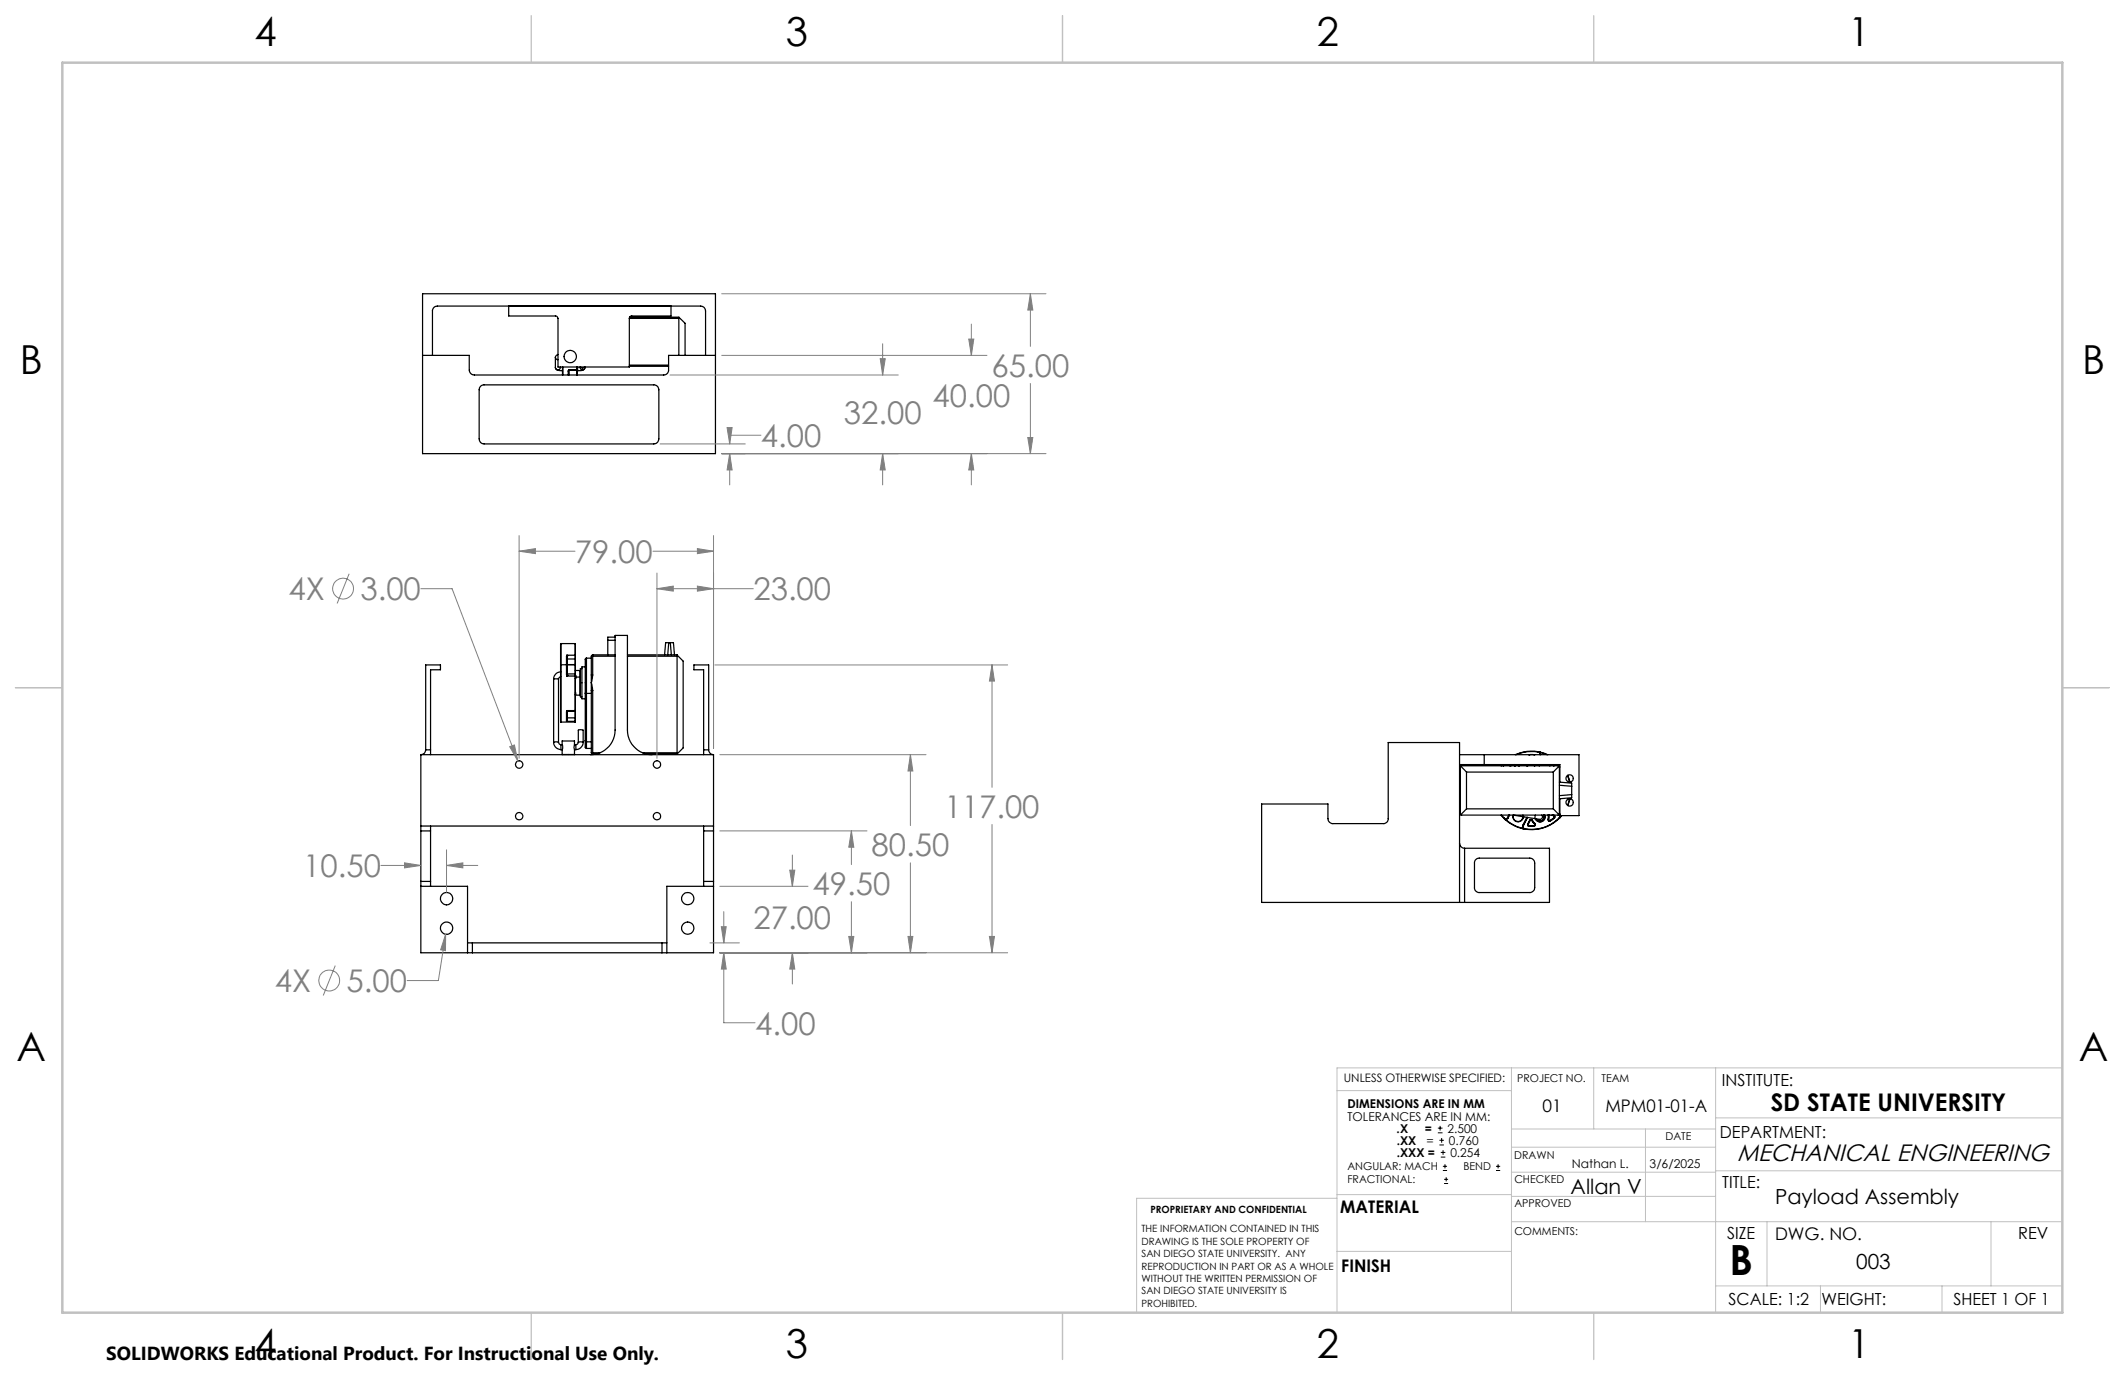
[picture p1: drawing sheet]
<svg xmlns="http://www.w3.org/2000/svg" width="432mm" height="279mm" viewBox="0 0 432 279" stroke-linecap="round" stroke-linejoin="round" font-family="sans-serif">
<g fill="none" stroke="#000" stroke-width=".25">
<path d="M85.9 59.7h59.5v32.5h-59.5zM85.9 72.2h9.5v3a1.02 1.02 0 0 0 1 1h38.5a.96 .96 0 0 0 1-1v-3h9.5M87.9 72.2v-9a.96 .96 0 0 1 1-1h53.5a.96 .96 0 0 1 1 1v9M97.6 78.5l.6-.3h34.7a1.02 1.02 0 0 1 1 1v10a1.02 1.02 0 0 1-1 1h-34.5a.97 .97 0 0 1-1-1v-10zM103.4 62.2v2h9.6l.3 .2 .1 .3v9.9h14.5v-9.9M112.9 74.7a.92 .92 0 0 0 1.2 .6l.2 .1M112.9 72.6l.1 .4 .4 .1M112.9 72.6v2.1M113.4 72l-.4 .3-.1 .3M113.9 74.6a.52 .52 0 0 1-.5 .6 .52 .52 0 0 1-.5-.5M114.3 74.6v1.6M114.4 74.6v1.6"/>
<path d="M115.5 75.4v.8M115.5 75.3v.1M115.5 75.3v.9M115.6 75.2l-.1 .1M115.6 75.1l-.1 .3M115.6 75.1v.1M115.6 75.1l-.1 .2M115.6 75.2h1.6M115.6 75.1h1.6M115.6 75.2v1M117.2 75.1v.1M117.2 75.2h.1"/>
<path d="M117.2 74.6v.5M117.2 75.2v1M117.3 75.2h-.1M117.3 75.1h-.1M117.3 75.1l-.1 .1M117.3 75.1h.1M117.3 75.1v.1M117.3 75.4h.1M117.3 74.6v.5M117.3 75.2v1M117.4 74.6v.7M117.4 75.3v.1"/>
<path d="M117.9 74.6a.52 .52 0 0 0 .4 .6 .52 .52 0 0 0 .6-.5M118 74.6l.4 .2 .4-.2M118.9 74.7a1.04 1.04 0 0 1-1.4 .6l-.1 .1M118.9 74.6v.1M127.9 74.4h8M127.9 74.2h8M127.9 64.7h10M127.9 64.5h10.1M136.3 62.2v2h-8l-.3 .2-.1 .3M137.9 64.7v7.5M138 64.5l-.1 .2M138 64.5l1.2 1.2v6.5"/>
<path d="M112.5 138h1M112.5 138v12.8M113.5 138v12.8M113.9 135.1l.1 11.6M113.9 136.5a1.44 1.44 0 0 0-1.4 1.5M113.9 137.5l-.2 .2-.2 .3M114 130.8l-.1 4.3M114 135.1h-.1M114 135.1v11.6M114 130.8v4.3M114 130.8h2.9M114 135.1h1.1"/>
<path d="M115.1 135.1v1.9M115.1 137l.1 .4M115.1 137h.1M115.1 135.1h.1M115.1 133.4v1.7M115.1 133.4h.1M115.2 136.9h.1M115.2 135.1v1.9M115.2 133.4v1.7M115.2 137v.2M115.2 137.2v.2M115.2 137.2h.1"/>
<path d="M115.2 133.1l-.1 .3M115.2 133.2v.7M115.2 133.9v.1M115.2 133.2h.1M115.2 133.1v.1M115.2 135v.1M115.2 135.1h.1M115.2 136.9v.3M115.2 136.9h1.7M115.2 137.4h1.7M115.2 135.1h1.7M115.2 133.9v3"/>
<path d="M115.2 133.1h1.7M115.2 133.2v.2M115.2 133.9h1.7M115.2 135h1.7M116.9 136.9v.1M116.9 130.8v2.4M116.9 137.4v7M116.9 137.4h.1M116.9 133.1v.8M116.9 133.1v.1M116.9 135v.1M116.9 136.9v.5"/>
<path d="M116.9 130.8v2.3M116.9 135h.1M116.9 137v.4M116.9 133.9h.1M116.9 133.2v.7M116.9 137.3h.1M116.9 137.2l.1 .1M116.9 133.9v3.1M116.9 136.2h1M117 137.6l-.1 .3M117 137.3v.3M117 137.6h.9"/>
<path d="M117.9 136.2v.1M117.9 137.6h.1M117.9 137.6v3.7M117.9 136.2v1.4M118.3 135.9h-.4v5.7h.4M118.9 135.5h-.6v6.5h.6M119.2 133.7l-.3 .2v7M119.2 133.7v7.2M119.2 133.7h1M120.2 138.7l.2 1.6M120.2 137.2v1.5M120.2 138.7v1.6"/>
<path d="M120.2 137.2h.2M120.2 133.4h.2M120.2 133.4v3.8M120.4 137.2l-.2 1.5M120.4 133.1v.3M120.4 133.1l-.2 .3M120.4 133.4v3.8M120.4 133.1h4.6M120.4 133.4h4.6M123.5 130.1h1.5M123.5 130.1v3M125 129.5h-1.5v.6"/>
<path d="M127.5 133.1h10.1l.1 .1M127.5 133.4h10.1M135.9 130.6h-.6l-.3 2.5M135.9 130.6l-.2 2.5M135.9 130.6h.3M136.2 130.6h.6l.3 2.5M136.2 130.6l.2 2.5M137.6 133.4v19.6M137.7 133.2l-.1 .2M137.7 133.2l1.1 1.1v17.7l-1.1 1.1M85.5 153.4h59.5M85.5 153.4v14.5"/>
<path d="M86.5 152.4a.96 .96 0 0 1-1 1M86.5 152.4h1M86.5 152.4v-17.3h3v1h-2v16.3M87.5 152.4v1M112.5 150.8a1.49 1.49 0 0 0 1.5 1.5M112.5 150.8l.4-.1 .6 .1M113.5 150.8l.1 .4 .4 .1M114 151.3h.2v-.7h2.5v.7M114 151.3v1M114 146.7h2.9M114 152.3h.2M114.2 153.3h2.5"/>
<path d="M114.2 152.3v1.1M114.3 151.3l-.1 1M115.1 144.7v1.8M115.1 146.5l.1 .1M115.2 144.6l-.1 .1M115.2 144.6v1.9M115.2 146.5h-.1M115.2 145.8v.1M115.2 146.5v.1M115.2 144.5v.1M115.2 144.4l-.1 .3M115.2 144.4v.2"/>
<path d="M115.2 145.9v.7M115.2 144.4v.1M115.2 144.5h1.7M115.2 144.4h1.7M115.2 146.6h1.7M115.2 144.5v1.4M115.2 145.9h1.7M116.7 151.3l-.1 .6 .1 .4M116.7 151.3h.3M116.7 152.3h.3M116.7 152.3v1.1M116.9 144.4h.1"/>
<path d="M116.9 145.9v.7M116.9 145.9h.1M116.9 146.6h.1M116.9 146.6v.1M116.9 144.4v.1M116.9 144.5h.1M116.9 146.5v.2M116.9 140.8v.3M116.9 145.9v.6M116.9 144.5v1.4M116.9 141.3h1M117 151.3v1"/>
<path d="M117.5 150.8l-.2 .4-.3 .1M117.5 150.8v-2.5h.4l.6 .1v2.4M117.5 150.8l.4-.1 .6 .1M117.9 141.2v.1M118.5 150.8a1.54 1.54 0 0 1-1.5 1.5M118.9 150.5v1.4l.3 .2M118.9 140.9h.3M118.9 150.5l.3 .2M118.9 140.9v9.6M119.2 150.7v1.4M119.2 152.1h1M119.2 140.9h1"/>
<path d="M119.2 150.7h1M119.2 140.9v9.8M120 153.4a5 5 0 0 0 5-5.1v-19.2h2.5v19.2a5 5 0 0 0 5 5.1M120.2 140.3h.2M120.2 153h.2M120.2 153l.2 .2M120.2 140.3v12.7M120.4 153v.2M120.4 140.3v12.7M120.4 153.2h.8M120.4 153h1.5M130.6 153h7"/>
<path d="M137.6 153l.1 .1M137.7 153.1l-6.4 .1M143 152.4v1M143 152.4h1M143 152.4v-16.3h-2v-1h3v17.3M144 152.4a.96 .96 0 0 0 1 1M145 153.4v14.5M296.6 155.4h5M296.6 153.4h5M296.6 155.9h.1M296.7 155.9v9.5M296.8 155.7l-.1 .2"/>
<path d="M296.8 155.7h20M296.8 155.7l1.2 1.2M298 156.9v7.5M298 156.9h17.6M301.6 153.4h19.3v12.3h-3.9M301.6 153.4v2M301.6 155.4h15.4v3.5M305.1 155.6l.2-.2 .1 .2M305.2 155.4l-.2 .2M305.4 155.4l.1 .2M305.5 155.4v.2M306.5 155.4l.1 .1"/>
<path d="M306.6 155.5h.1M306.6 155.4h.1M306.6 155.5l.4 .1M306.6 155.5l.2 .1M306.7 155.4l-.1 .1M306.7 155.4l.4 .2M307.7 155.4v.2M307.7 155.4l.1 .2M307.7 155.6h.1M307.8 155.6h.1M307.8 155.6h-.1M307.8 155.4v.2"/>
<path d="M308.5 155.4v.2v-.2M308.7 155.4l.1 .2M310.3 155.4l-.1 .2 .1-.2M310.4 155.4v.2M310.5 155.4l-.1 .2M310.7 153.4h1M310.7 153.4h.1M311.7 153.4h.1M311.9 155.4l-.2 .2M312 155.4l-.2 .2M312 155.4l-.1 .2M312.6 152.8l.3 .1 .1 .5"/>
<path d="M312.6 152.8h.1M312.6 152.8l-.8-.2a8.4 8.4 0 0 0-3.9 .8M312.6 152.8h.3M312.6 152.8h-2.3l-2.3 .6M312.6 152.8l.2 .2 .1 .4M312.7 152.8h.1M312.7 152.8l.2 .1M312.8 155.4l-.1 .2M312.8 155.4v.2M312.9 152.9l.2 .5M312.9 152.9l1.5 .5M312.9 152.8v.1"/>
<path d="M312.9 152.8l1.6 .6M315 155.4l-.1 .2M315 155.4v.2M315.6 156.9v7.5M315.8 155.4l-.1 .2M315.9 155.4l-.2 .2M315.9 155.4l-.1 .2M316.8 155.7l.1 .2M316.8 155.7l-1.2 1.2M316.9 158.9l2.5 .2v.7M316.9 155.9v9.5M316.9 159.6l2.5 .2"/>
<path d="M316.9 155.9h.1M318.5 157.6l.4 1.3M318.6 157.6l.4 1.3M319.4 159.8v1.7M85.5 167.9v.9M85.5 179.1v1M85.5 167.9h59.5M85.5 168.8v10.3M85.5 168.8h2M85.5 179.1h2M87.5 167.9v.9M87.5 179.1v1"/>
<path d="M87.5 168.8v10.3M143 167.9v.9M143 179.1v1M143 168.8h2M143 179.1h2M143 168.8v10.3M145 167.9v.9M145 179.1v1M145 168.8v10.3M256.4 163.4h13.4v3a1.02 1.02 0 0 0 1.1 1h10.2a.96 .96 0 0 0 1-1v-15.5h14.5v32.5h-40.2zM296.6 171.4a1.02 1.02 0 0 0 1 1M296.6 165.4h.1"/>
<path d="M296.7 165.4l.1 .2M296.8 165.6h20M297.6 172.4h17.3v11h-17.3M297.6 172.4v11M298 164.4l-1.2 1.2M298 164.4h17.6M299.9 174.7l.5-.3h10.4a1.02 1.02 0 0 1 1.1 1v5a1.02 1.02 0 0 1-1.1 1h-10.2a.96 .96 0 0 1-1-1v-5.2zM305 165.6l.6 .7M305.1 165.6l.5 .6M305.6 166.3l.1 .1M305.6 166.3l.3 .2M305.6 166.2l.2 .1"/>
<path d="M305.6 166.2v.1M305.7 166.4l.2 .1M305.8 166.3l-.1 .1M305.9 166.5a8.1 8.1 0 0 0 3.6 1.9M305.9 166.5h.1M305.9 166.5a7.9 7.9 0 0 0 3.6 1.8M306.4 166.1l-.3 .2h-.3M306.4 166.1v.1M306.4 166.2l-.4 .2h-.3M306.4 166.2h.1M306.5 166.2l-.3 .2-.3 .1M306.6 165.6l-.2 .5"/>
<path d="M306.7 165.6l-.3 .6M306.7 165.6l-.2 .6M307.6 165.6a.98 .98 0 0 0 .5 1.3 .98 .98 0 0 0 1.3-.5M309.4 166.4h.1M309.4 165.9l-1.9-.3a1.04 1.04 0 0 0 .6 1.3 1.04 1.04 0 0 0 1.3-.5M309.4 165.9l2.5 .4M309.4 167.7l.1 .6M309.4 167.7h.1M309.5 165.6l-.1 .3M309.5 167.7l.1 .1M309.5 167.7v.4l.2 .3M309.5 168.3v.1"/>
<path d="M309.5 168.4l.3 .1M309.5 166.1h.1M309.5 168.3l.2 .2M309.5 166.1l-.1 .3M309.6 167.8l-.1 .2 .2 .4M309.6 166.1l-.2 .3M309.6 166l-.1 .1M309.6 166v.1M309.7 168.4l.1 .1M309.7 168.4h.1M309.8 168.4v.1M310.3 166.1l-.9 1.6"/>
<path d="M310.3 166.1l-.8 1.6M310.4 166.1l-.8 1.7M310.4 167.4l.2 .5M310.4 167.4l.1 .1M310.5 167.5l.1 .3M310.5 167.5h.1M310.6 167.9h.1M310.6 167.5l.1 .2M310.6 167.8h.1M310.6 167.8v.1M310.7 167.9h1M310.7 167.8h1"/>
<path d="M310.7 167.8v.1M310.7 167.7v.1M310.7 167.7h1M310.8 166.7a.3 .3 0 0 1 .3-.2 .3 .3 0 0 1 .3 .2M310.9 166.7h.1M310.8 166.7l-.4 .7M310.9 166.7l.1-.2 .3 .2M310.9 166.7l-.4 .8M310.9 166.7l-.3 .8M311.2 166.7h-.3M311.2 166.7h.1M311.2 166.6v.1"/>
<path d="M311.3 166.7l.5 .7M311.3 166.7h.1M311.3 166.7l.6 .7M311.4 166.7l.5 .6M311.7 167.8v.1M311.7 167.7v.1M311.8 167.4l.1 .2-.2 .1M311.9 167.4l.1 .2-.3 .2M311.9 167.4h-.1M311.9 167.3a.32 .32 0 0 1 .1 .4 .32 .32 0 0 1-.3 .2M311.9 167.3v.1M312 166.4l.5 .5"/>
<path d="M312 165.6l-.1 .7M312.2 166.4l.4 .4M312.2 166.4l.4 .3M312.5 166.9h.1M312.6 166.7v.1M312.6 166.8l-.1 .1M313.3 165.6a.59 .59 0 0 1-.1 .8 .59 .59 0 0 1-.8 0l-.5-.1M313.7 165.6a.8 .8 0 0 1-.2 1 .8 .8 0 0 1-.9 .1M313.7 165.6a.85 .85 0 0 1-.2 1 .85 .85 0 0 1-.9 .2M313.8 165.6a.97 .97 0 0 1-.2 1.1 .97 .97 0 0 1-1.1 .2M313.9 165.6a1.03 1.03 0 0 1-.3 1.2 1.03 1.03 0 0 1-1.1 .1M314.6 165.7v.8"/>
<path d="M314.6 166.5l.1 .3M314.6 166.5h.1M314.6 165.6v.1M314.6 165.6h.1M314.6 165.6v.9M314.7 166.5v.2h.3M314.7 166.8h.3M314.7 165.6v.9M314.7 165.6h.1M314.7 166.8h.1M315 166.7v.1M315 166.8h.1"/>
<path d="M315.3 165.6l.4 .2M315.5 165.6l.3 .2M315.6 164.4l1.2 1.2M315.6 165.6l.2 .1M315.7 165.8l.1 .3M315.8 165.8l.1 .1-.1 .3M315.8 165.8h-.1M315.8 166.1l-.8 .6M315.8 166.1v.1M315.8 165.7l.2 .2-.1 .3M315.8 166.2l-.8 .6M315.8 166.2h.1"/>
<path d="M315.8 165.7v.1M315.9 166.2l-.9 .6M316.8 165.5a.43 .43 0 0 1 0 .7M316.8 166.2a7.8 7.8 0 0 1-7 2.2M316.8 165.5l.2 .1M316.8 166.2h.1M316.9 165.4l-.1 .2M316.9 165.4l.1 .1M316.9 165.4h.1M316.9 166.2a8.1 8.1 0 0 1-7.1 2.3M317 162.3v3.4M317 165.7l-.1 .5"/>
<path d="M317.1 165.9l-.2 .3M317.1 165.9h.1M317.1 165.7v.2M317.3 165.7l-.2 .2M318.8 162.3l-.2 .1M318.9 162.3l-.3 1.4M318.9 162.3l-.4 .2M318.9 162.3l-.4 1.4M319.4 161.5v.6l-2.5 .2M319.4 161.5l-2.5 .2M85.5 180.1v13.5h9.5M85.5 180.1h9.5v13.5"/>
<path d="M95 191.6h1M95 193.6h1M96 193.6h38.5M96 191.6v2M96 191.6h38.5M134.5 191.6h1M134.5 193.6h1M134.5 191.6v2M145 180.1v13.5h-9.5M145 180.1h-9.5v13.5M296.6 183.4h1"/>
<circle cx="115.9" cy="72.4" r="1.24"/>
<circle cx="105.5" cy="155.3" r=".75"/>
<circle cx="133.5" cy="155.3" r=".75"/>
<circle cx="318.9" cy="158.2" r=".74"/>
<circle cx="105.5" cy="165.9" r=".75"/>
<circle cx="133.5" cy="165.9" r=".75"/>
<circle cx="319" cy="163.1" r=".73"/>
<circle cx="90.8" cy="188.6" r="1.26"/>
<circle cx="90.8" cy="182.6" r="1.26"/>
<circle cx="139.8" cy="182.6" r="1.24"/>
<circle cx="139.8" cy="188.6" r="1.24"/>
</g>
<g fill="none" stroke="#808080" stroke-width=".2">
<path d="M146.6 59.7h65.9M209.4 59.7l.5 3.3h-1.1zM209.4 59.7v10.7M136.1 76.2h46.4M146.6 72.2h54M178.9 72.9h1l-.5 3.3zM179.4 69.9v6.3M196.8 68.9h1.1l-.5 3.3zM197.4 65.9v6.3M209.4 77.9v14.3M134.1 90.2h17.3M146.6 92.2h65.9"/>
<path d="M147.7 86.9h1.1l-.5 3.3zM148.3 92.2l.5 3.3h-1.1zM148.3 92.2v6.3M154.6 88.4h-6.3v1.8M179.4 92.2l.5 3.3h-1zM179.4 92.2v6.3M197.4 92.2l.5 3.3h-1.1zM197.4 92.2v6.3M208.8 88.9h1.1l-.5 3.3zM70.9 116.6l-2.4 6M85.5 119.6h6.4l13.3 35.1M105.5 112l3.3-.5v1z"/>
<path d="M105.5 108.8v45.3M105.5 112h11.3M132.7 112h12.3M133.5 119.6l3.3-.5v1zM133.5 116.5v37.6M133.5 119.6h19.6M141.7 111.5l3.3 .5-3.3 .5zM141.7 119.1l3.3 .5-3.3 .5zM145 108.8v43.3M145.3 135.1h59.5M201.6 135.1l.5 3.3h-1.1zM201.6 135.1v24.9"/>
<path d="M103.6 151.7l.9-.3 .7 3.3zM146.3 153.4h41.9M185 153.4l.5 3.3h-1zM185 153.4v14.3M77.4 175.9h8.1M82.2 175.3l3.3 .6-3.3 .5zM90.7 172.7v8.6M90.7 175.9h6.4M90.7 175.9l3.4-.6v1.1zM146.3 168.8h29.9M160.5 176.8h1l-.5 3.3zM161 173.7v6.4"/>
<path d="M173 168.8l.5 3.4h-1zM173 168.8v6.9M185 175.3v18.3M201.6 167.5v26.1M68.1 196.2l-2.4 6.1M90.6 189.8l-1.5 9.4h-6.4M90.6 189.8l-.1 3.4-1-.2zM144.3 191.6h5.9M146.3 193.6h58.5M146.3 180.1h17.9M146.6 188.3h1l-.5 3.3zM147.1 193.6l.5 3.3h-1z"/>
<path d="M147.1 193.6v14.2h6.3M147.1 185.2v6.4M161 193.6l.5 3.3h-1zM161 193.6v6.4M172.5 190.3h1l-.5 3.3zM173 183.2v10.4M184.5 190.3h1l-.5 3.3zM201 190.3h1.1l-.5 3.3z"/>
<circle cx="69.7" cy="119.6" r="2.1"/>
<circle cx="66.9" cy="199.2" r="2.11"/>
</g>
<g fill="none" stroke="#000" stroke-width=".2">
<path d="M292.2 230.2h.9M292.2 229.2h.9M292.5 232.7h.9M292.5 231.7h.9M292.6 228.8v.9M292.8 235.1h.9M292.8 234.2h.9M292.9 231.2v1M293.2 237.8h.8M293.2 237h.8M293.2 233.7v1M293.4 239.6h.9"/>
<path d="M293.6 236.6v.8M293.9 239.2v.9M304 237.8h.8M304 237h.8M304.4 236.6v.8M293.4 240.5h.9"/>
</g>
<g fill="none" stroke="#c0c0c0" stroke-width=".2">
<path d="M307.1 217v49.7M323.9 217v12.4M348.6 217v49.7M419.1 217h-147.4v49.7M271.7 221.6h35.4M307.1 229.4h41.5M307.1 233.1h41.5M307.1 238.2h41.5M334.4 229.4v18.8M348.6 227.2h70.5M348.6 237.9h70.5M271.7 242.7h35.4"/>
<path d="M271.7 254.3h35.4M271.7 243.5h-40.7v23.2M307.1 248.2h112M307.1 243.1h41.5M359.1 248.2v13.1M404.6 248.2v13.1M348.6 261.3h70.5M369.9 261.3v5.4M394.6 261.3v5.4"/>
</g>
<path d="M108 3.2v9.5M215.9 3.2v9.5M323.8 3.2v9.5M3.1 139.7h9.6M419.1 139.7h9.5M108 266.7v9.6M215.9 266.7v9.6M323.8 266.7v9.6" fill="none" stroke="#c0c0c0" stroke-width=".25"/>
<path d="M12.7 12.7h406.4v254h-406.4z" fill="none" stroke="#c0c0c0" stroke-width=".5"/>
<path d="M209.4 59.7l.5 3.3h-1.1zM208.8 88.9h1.1l-.5 3.3zM196.8 68.9h1.1l-.5 3.3zM197.4 92.2l.5 3.3h-1.1zM178.9 72.9h1l-.5 3.3zM179.4 92.2l.5 3.3h-1zM147.7 86.9h1.1l-.5 3.3zM148.3 92.2l.5 3.3h-1.1zM201.6 135.1l.5 3.3h-1.1zM201 190.3h1.1l-.5 3.3zM185 153.4l.5 3.3h-1zM184.5 190.3h1l-.5 3.3zM173 168.8l.5 3.4h-1zM172.5 190.3h1l-.5 3.3zM146.6 188.3h1l-.5 3.3zM147.1 193.6l.5 3.3h-1zM160.5 176.8h1l-.5 3.3zM161 193.6l.5 3.3h-1zM105.5 112l3.3-.5v1zM141.7 111.5l3.3 .5-3.3 .5zM133.5 119.6l3.3-.5v1zM141.7 119.1l3.3 .5-3.3 .5zM103.6 151.7l1.6 3-.7-3.3zM90.7 175.9l3.4-.6v1.1zM82.2 175.3l3.3 .6-3.3 .5zM90.6 189.8l-1.1 3.2 1 .2z" fill="#808080"/>
<text font-size="8.5" x="351.4" y="259.1">B</text>
<g font-size="8.1">
<text x="51.7" y="9.3">4</text>
<text x="159.7" y="9.3">3</text>
<text x="267.6" y="9.3">2</text>
<text x="375.6" y="9.3">1</text>
<text x="4" y="76">B</text>
<text x="423.1" y="76">B</text>
<text x="3.3" y="215.7">A</text>
<text x="422.4" y="215.7">A</text>
<text x="51.7" y="276">4</text>
<text x="159.7" y="276">3</text>
<text x="267.6" y="276">2</text>
<text x="375.6" y="276">1</text>
</g>
<g font-size="6.3" fill="#808080">
<text x="201.5" y="76.5">65.00</text>
<text x="189.5" y="82.8">40.00</text>
<text x="171.5" y="86.1">32.00</text>
<text x="154.6" y="90.8">4.00</text>
<text x="116.8" y="114.4">79.00</text>
<text x="58.7" y="122">4X</text>
<text x="73.2" y="122">3.00</text>
<text x="153.1" y="122">23.00</text>
<text x="191.9" y="166.1">117.00</text>
<text x="177.1" y="173.9">80.50</text>
<text x="61.6" y="178.2">10.50</text>
<text x="165.1" y="181.9">49.50</text>
<text x="153.1" y="188.7">27.00</text>
<text x="55.8" y="201.6">4X</text>
<text x="70.4" y="201.6">5.00</text>
<text x="153.4" y="210.2">4.00</text>
</g>
<text font-size="4.9" x="359.8" y="225.7">SD STATE UNIVERSITY</text>
<text font-size="4.8" x="353" y="235.9">MECHANICAL ENGINEERING</text>
<g font-size="4.2">
<text x="319.2" y="242.6">Allan V</text>
<text x="360.7" y="244.6">Payload Assembly</text>
<text x="377.2" y="257.8">003</text>
</g>
<text font-size="3.8" x="21.6" y="276.3">SOLIDWORKS Educational Product. For Instructional Use Only.</text>
<g font-size="3.5">
<text x="313.4" y="226">01</text>
<text x="326.2" y="226">MPM01-01-A</text>
<text x="272.3" y="246.6">MATERIAL</text>
<text x="360.7" y="251.9">DWG. NO.</text>
<text x="272.6" y="258.5">FINISH</text>
</g>
<g font-size="3.4">
<text x="349.9" y="220.7">INSTITUTE:</text>
<text x="349.5" y="231.2">DEPARTMENT:</text>
<text x="350" y="241.4">TITLE:</text>
<text x="350.9" y="251.8">SIZE</text>
<text x="410.1" y="251.8">REV</text>
<text x="351.2" y="265.2">SCALE: 1:2</text>
<text x="370.1" y="265.3">WEIGHT:</text>
<text x="396.9" y="265.2">SHEET 1 OF 1</text>
</g>
<g font-size="2.5">
<text x="273.8" y="225.2">DIMENSIONS ARE IN MM</text>
<text x="273.8" y="227.7">TOLERANCES ARE IN MM:</text>
<text x="283.8" y="230.2">.X</text>
<text x="283.8" y="232.6">.XX</text>
<text x="289.6" y="230.2">=</text>
<text x="289.9" y="232.6">=</text>
<text x="294.1" y="230.2">2.500</text>
<text x="294.4" y="232.6">0.760</text>
<text x="283.8" y="235.1">.XXX =</text>
<text x="294.7" y="235.1">0.254</text>
<text x="319.4" y="237.3">Nathan L.</text>
<text x="335.2" y="237.3">3/6/2025</text>
</g>
<text font-size="2.4" x="273.1" y="219.9">UNLESS OTHERWISE SPECIFIED:</text>
<g font-size="2.2">
<text x="308.3" y="219.9">PROJECT NO.</text>
<text x="325.4" y="219.9">TEAM</text>
<text x="338.4" y="231.6">DATE</text>
<text x="273.8" y="237.8">ANGULAR: MACH</text>
<text x="297.4" y="237.8">BEND</text>
<text x="307.7" y="235.5">DRAWN</text>
<text x="273.8" y="240.5">FRACTIONAL:</text>
<text x="307.7" y="240.5">CHECKED</text>
<text x="307.7" y="245.4">APPROVED</text>
<text x="307.7" y="251">COMMENTS:</text>
</g>
<g font-size="2">
<text x="231.9" y="250.4">THE INFORMATION CONTAINED IN THIS</text>
<text x="233.8" y="246.5">PROPRIETARY AND CONFIDENTIAL</text>
<text x="231.9" y="252.9">DRAWING IS THE SOLE PROPERTY OF</text>
<text x="231.9" y="255.5">SAN DIEGO STATE UNIVERSITY. ANY</text>
<text x="231.9" y="258">REPRODUCTION IN PART OR AS A WHOLE</text>
<text x="231.9" y="260.5">WITHOUT THE WRITTEN PERMISSION OF</text>
<text x="231.9" y="263">SAN DIEGO STATE UNIVERSITY IS</text>
<text x="231.9" y="265.6">PROHIBITED.</text>
</g>
</svg>
